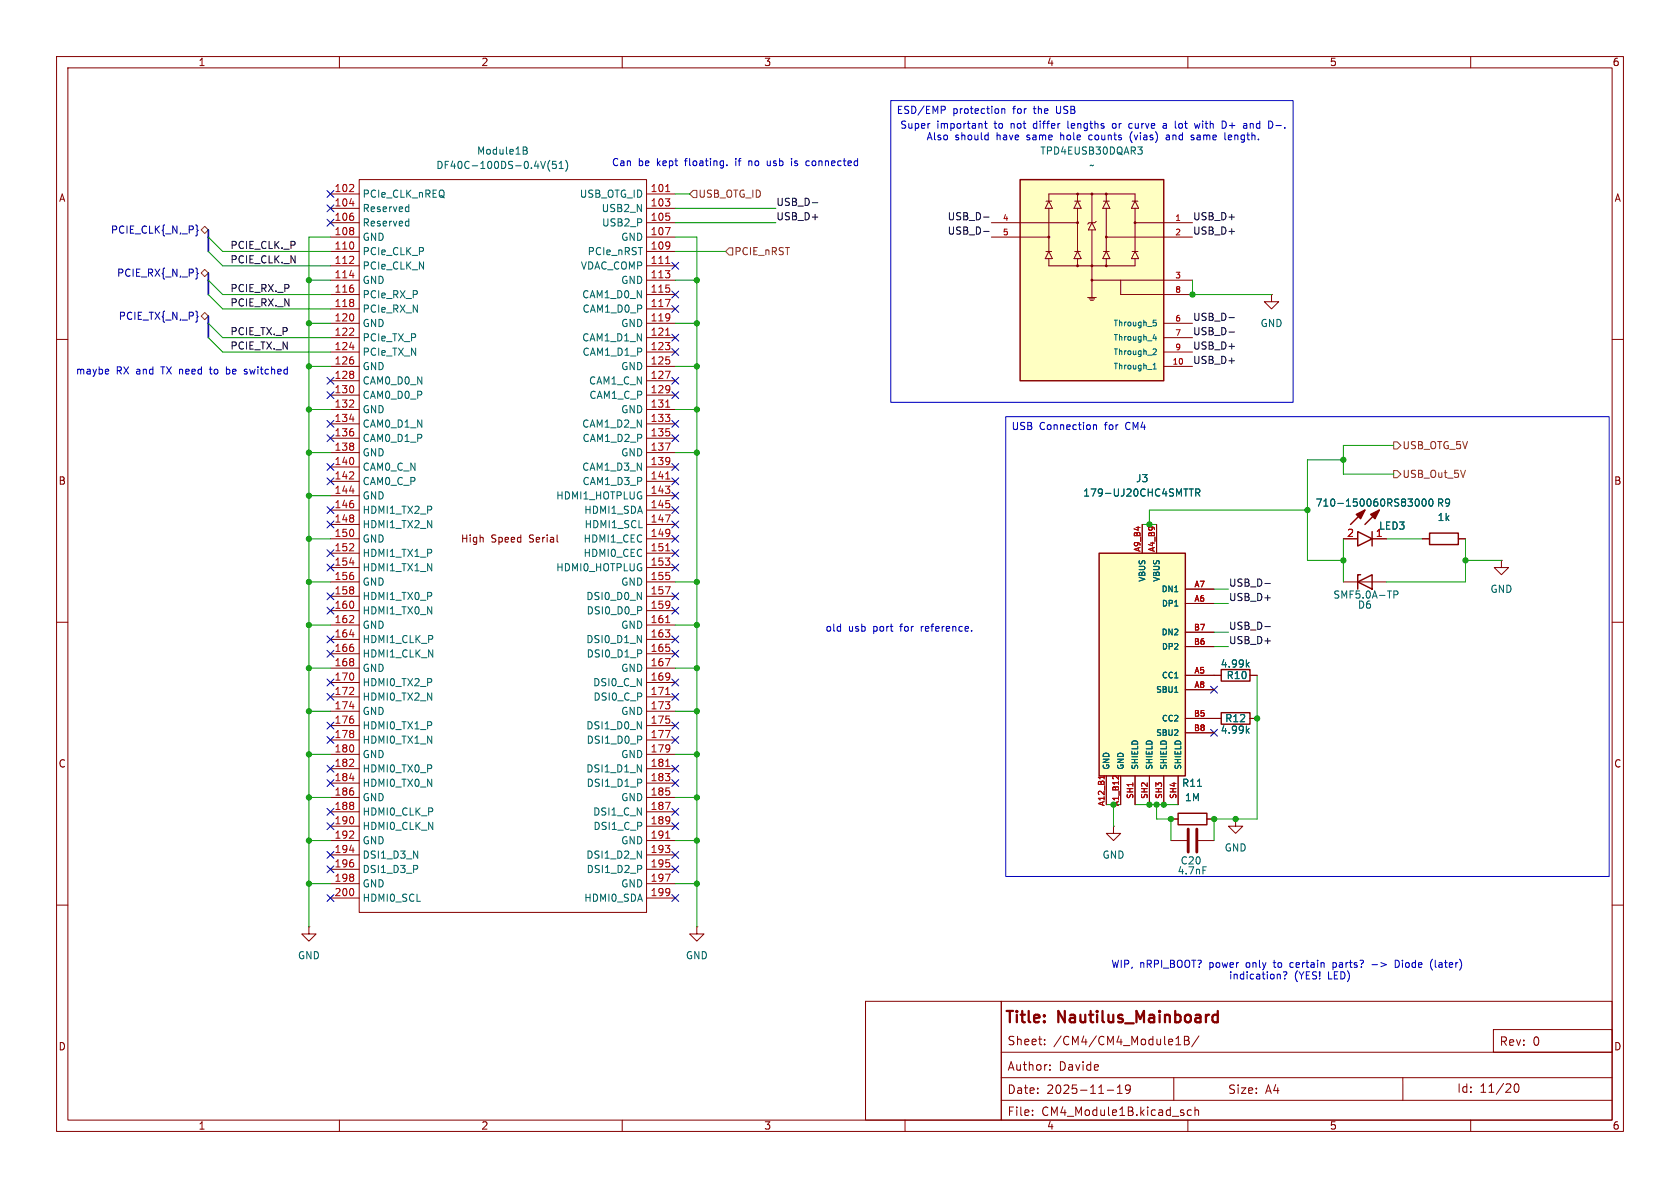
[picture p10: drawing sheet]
<svg xmlns="http://www.w3.org/2000/svg" width="297mm" height="210mm" viewBox="0 0 297 210" stroke-linecap="round" stroke-linejoin="round" font-family="sans-serif">
<g fill="none" stroke="#840000" stroke-width=".18">
<path d="M10 10h277v190h-277zM12 12h273v186h-273zM60 10v2M110 10v2M160 10v2M210 10v2M260 10v2M10 60h2M285 60h2M237.5 95.3h2.5M242.6 95.3h2.5M265.4 99.1v1.2h1.3l-1.3 1.3-1.2-1.3h1.2"/>
<path d="M265.4 99.1h.1M10 110h2M214.6 119.4h1.3M221 119.4h1.2M237.5 102.9h7.6M285 110h2M214.6 127h1.3M221 127h1.2M196.8 146.1v1.2h1.3l-1.3 1.3-1.2-1.3h1.2M196.8 146.1h.1M207 148.6h2.8M211.8 148.6h2.8"/>
<path d="M218.4 144.8v1.3h1.3l-1.3 1.2-1.2-1.2h1.2M218.4 144.8h.1M10 160h2M54.6 163.8v1.3h1.3l-1.3 1.3-1.3-1.3h1.3M54.6 163.8h.1M123.2 163.8v1.3h1.3l-1.3 1.3-1.3-1.3h1.3M123.2 163.8h.1M153 177h24v21h-24zM177 177h108v21h-108zM285 160h2M60 198v2M110 198v2"/>
<path d="M160 198v2M177 194.5h108M177 190.5h108M177 186h108M182.5 197v.2M182.5 196.3v.1M184.7 184.6v.1M184.7 183.8v.1M185.6 189v.2M185.6 188.3v.1M195.7 192.7h1.2M197.5 193.3h.9"/>
<path d="M197.5 192.2l.5-.4v1.5M199.8 192.4l-.3 .3h-.3l-.2-.3 .1-.5 .4-.1 .2 .1a.99 .99 0 0 1-.3 1.4h-.3M207.5 190.5v4M207.9 184.7h.8M208 183.6l.3-.4v1.5M209.4 183.2h.5l.2 .1 .1 .3-.3 .3a.4 .4 0 0 1 .4 .4 .4 .4 0 0 1-.3 .4h-.6zM209.4 183.9h.5M210 198v2M210.6 196.3l-.4-.1-.3 .3v.4l.1 .2h.6M211.3 196.3l.2-.1 .3 .1 .1 .9M211.3 195.7v1.5M212 183.1l-1.3 2"/>
<path d="M248 190.5v4M260 198v2M264 182h21v4h-21zM267.8 191.7l.2-.1a.81 .81 0 0 1 .6 .6 .81 .81 0 0 1-.3 .8l-.1 .1a.81 .81 0 0 1-.4-1.4z"/>
</g>
<path d="M214.5 179.5l.2-.1 .6 .1M215.3 178.7v2M214.5 180.6l.2 .1 .6-.1" fill="none" stroke="#840000" stroke-width=".4"/>
<path d="M240 94l2.6 1.3-2.6 1.2zM241.3 90.2l-2.5 2.5M242.6 94v2.5M243.8 90.2l-2.5 2.5M215.9 118.4h5.1v2h-5.1zM240 102.9l2.6-1.3v2.5zM240.5 101.6h-.5v2.5M215.9 126h5.1v2h-5.1z" fill="none" stroke="#840000" stroke-width=".25"/>
<g fill="#840000" stroke="#840000" stroke-width=".25">
<path d="M239.8 90.9l1.5-.7-.8 1.5z"/>
<path d="M242.3 90.9l1.5-.7-.7 1.5z"/>
</g>
<path d="M250.3 88.3l.2-.1a.68 .68 0 0 1 .4 .6 .68 .68 0 0 1-.4 .7l-.2-.1-.1-.4zM251.5 88.3l.2-.1a.68 .68 0 0 1 .4 .6 .68 .68 0 0 1-.4 .7l-.2-.1-.1-.4zM252.8 88.3l.1-.1a.68 .68 0 0 1 .4 .6 .68 .68 0 0 1-.4 .7 .84 .84 0 0 1-.1-1.2zM220.5 117.4l.3 .5M220.8 117.1l-.5 .5M246.4 105.1h.6l.1-.2v-.3l-.7-.1v1.2M220.5 129.1l.3 .5M220.8 128.8l-.5 .4M212.7 153.2h.6" fill="none" stroke="#006464" stroke-width=".18"/>
<path d="M210.1 146.6v4M211.6 146.6v4" fill="none" stroke="#840000" stroke-width=".51"/>
<path d="M194.3 97.8h15.2v39.4h-15.2z" fill="#ffffc2"/>
<path d="M194.3 97.8h15.2v39.4h-15.2zM252.7 94.2h5.1v2.1h-5.1z" fill="none" stroke="#840000" stroke-width=".25"/>
<g fill="none" stroke="#840000" stroke-width=".18">
<path d="M58.4 34.3h5.1M58.4 36.8h5.1M58.4 39.4h5.1M63.5 31.8h50.8v129.5h-50.8zM114.3 34.3h5.1M114.3 36.8h5.1M114.3 39.4h5.1M58.4 41.9h5.1M58.4 44.5h5.1M58.4 47h5.1M58.4 49.5h5.1M58.4 52.1h5.1"/>
<path d="M58.4 54.6h5.1M58.4 57.2h5.1M58.4 59.7h5.1M114.3 41.9h5.1M114.3 44.5h5.1M114.3 47h5.1M114.3 49.5h5.1M114.3 52.1h5.1M114.3 54.6h5.1M114.3 57.2h5.1M114.3 59.7h5.1M58.4 62.2h5.1"/>
<path d="M58.4 64.8h5.1M58.4 67.3h5.1M58.4 69.9h5.1M58.4 72.4h5.1M58.4 74.9h5.1M58.4 77.5h5.1M114.3 62.2h5.1M114.3 64.8h5.1M114.3 67.3h5.1M114.3 69.9h5.1M114.3 72.4h5.1M114.3 74.9h5.1"/>
<path d="M114.3 77.5h5.1M58.4 80h5.1M58.4 82.6h5.1M58.4 85.1h5.1M58.4 87.6h5.1M58.4 90.2h5.1M58.4 92.7h5.1M58.4 95.3h5.1M58.4 97.8h5.1M114.3 80h5.1M114.3 82.6h5.1M114.3 85.1h5.1"/>
<path d="M114.3 87.6h5.1M114.3 90.2h5.1M114.3 92.7h5.1M114.3 95.3h5.1M114.3 97.8h5.1M201.9 92.7v5.1M204.5 92.7v5.1M251.5 95.3h1.2M257.8 95.3h1.3M58.4 100.3h5.1M58.4 102.9h5.1M58.4 105.4h5.1"/>
<path d="M58.4 108h5.1M58.4 110.5h5.1M58.4 113h5.1M58.4 115.6h5.1M58.4 118.1h5.1M114.3 100.3h5.1M114.3 102.9h5.1M114.3 105.4h5.1M114.3 108h5.1M114.3 110.5h5.1M114.3 113h5.1M114.3 115.6h5.1"/>
<path d="M114.3 118.1h5.1M209.5 104.1h5.1M209.5 106.7h5.1M209.5 111.8h5.1M209.5 114.3h5.1M209.5 119.4h5.1M58.4 120.7h5.1M58.4 123.2h5.1M58.4 125.7h5.1M58.4 128.3h5.1M58.4 130.8h5.1M58.4 133.4h5.1"/>
<path d="M58.4 135.9h5.1M58.4 138.4h5.1M114.3 120.7h5.1M114.3 123.2h5.1M114.3 125.7h5.1M114.3 128.3h5.1M114.3 130.8h5.1M114.3 133.4h5.1M114.3 135.9h5.1M114.3 138.4h5.1M195.6 137.2v5M198.1 137.2v5"/>
<path d="M200.7 137.2v5M203.2 137.2v5M205.7 137.2v5M208.3 137.2v5M209.5 121.9h5.1M209.5 127h5.1M209.5 129.5h5.1M58.4 141h5.1M58.4 143.5h5.1M58.4 146.1h5.1M58.4 148.6h5.1M58.4 151.1h5.1"/>
<path d="M58.4 153.7h5.1M58.4 156.2h5.1M58.4 158.8h5.1M114.3 141h5.1M114.3 143.5h5.1M114.3 146.1h5.1M114.3 148.6h5.1M114.3 151.1h5.1M114.3 153.7h5.1M114.3 156.2h5.1M114.3 158.8h5.1"/>
</g>
<g fill="none" stroke="#a90000" stroke-width=".18">
<path d="M61.7 33.9h.8M61.8 36h.8M62.5 32.7v.4M117.7 33.9h.7M61.7 46.6h.8M61.7 59.3h.8M61.8 48.7h.8M62.5 45.4v.4M62.5 58.1v.4M117.6 40.2h.9l-.6 1.3M117.6 52.9h.9l-.6 1.3M117.7 46.6h.7"/>
<path d="M117.7 59.3h.7M61.7 72h.8M61.8 61.4h.8M61.8 74.1h.8M62.5 70.8v.4M117.6 65.6h.9l-.6 1.3M117.6 78.3h.9l-.6 1.3M117.7 72h.7M61.7 84.7h.8M61.7 97.4h.8M61.8 86.8h.8M61.8 99.5h.8"/>
<path d="M62.5 83.5v.4M62.5 96.2v.4M117.6 91h.9l-.6 1.3M117.7 84.7h.7M117.7 97.4h.7M61.7 110.1h.8M61.8 112.2h.8M62.5 108.9v.4M117.6 103.7h.9l-.6 1.3M117.6 116.4h.9l-.6 1.3M117.7 110.1h.7M61.7 122.8h.8"/>
<path d="M61.7 135.5h.8M61.8 124.9h.8M61.8 137.6h.8M62.5 121.6v.4M62.5 134.3v.4M117.6 129.1h.9l-.6 1.3M117.7 122.8h.7M117.7 135.5h.7M195.2 137.1v.6M196.8 137.2h.4M197.7 137.1v.6M61.7 148.2h.8"/>
<path d="M61.8 150.3h.8M62.5 147v.4M117.6 141.8h.9l-.6 1.3M117.6 154.5h.9l-.6 1.3M117.7 148.2h.7"/>
</g>
<g fill="none" stroke="#006464" stroke-width=".18">
<path d="M71.9 36.6h.4M71.9 39.1l.4 .1M72.3 36.1v1.3M72.3 38.7v1.2M72.3 37.3l-.4 .1M72.3 39.9h-.4M92.5 26l.6 .1 .1 .2-.3 .3M92.5 26.6h.4M92.9 26.6l.3 .2v.3l-.7 .1M97.2 28.3a1.46 1.46 0 0 0 0 2M98.3 28.5h-.6l-.1 .6 .2-.1 .4 .1 .2 .1-.1 .5-.2 .1-.5-.1M98.8 29.8h.8"/>
<path d="M98.8 28.9l.4-.4v1.3M100 28.3a1.46 1.46 0 0 1 0 2M210.2 86.4h.8M210.6 86.4v1.3M211.4 87.1l.6-.1 .1-.1v-.3l-.7-.2v1.3M211.7 87.1l.4 .6M207.7 122.4h.5"/>
</g>
<path d="M180.3 31.8h25.4v35.5h-25.4z" fill="#ffffc2"/>
<g fill="none" stroke="#840000" stroke-width=".25">
<path d="M180.3 31.8h25.4v35.5h-25.4zM208.3 143.8h5.1v2h-5.1z"/>
<circle cx="190.5" cy="34.3" r=".13"/>
<circle cx="190.5" cy="39.4" r=".13"/>
<circle cx="193" cy="34.3" r=".13"/>
<circle cx="195.6" cy="34.3" r=".13"/>
<circle cx="200.7" cy="39.4" r=".13"/>
<circle cx="185.4" cy="41.9" r=".13"/>
<circle cx="190.5" cy="47" r=".13"/>
<circle cx="193" cy="47" r=".13"/>
<circle cx="193" cy="49.5" r=".13"/>
<circle cx="195.6" cy="41.9" r=".13"/>
<circle cx="195.6" cy="47" r=".13"/>
</g>
<g fill="none" stroke="#840000" stroke-width=".18">
<path d="M175.3 39.4h15.2M184.9 35.6h1M185.4 35.6l.7 1.2h-1.3zM185.4 35.6v-1.3h15.3v1.3M185.4 36.8v7.7M190 35.6h1M190.5 35.6l.6 1.2h-1.2zM190.5 34.3v1.3M190.5 36.8v7.7M193 39.4l.7 1.2h-1.3zM193 34.3v5.1M193.8 39.1l-.3 .3h-1l-.2 .2"/>
<path d="M195.1 35.6h1M195.6 35.6l.6 1.2h-1.3zM195.6 34.3v1.3M195.6 36.8v7.7M200.2 35.6h1M200.7 35.6l.6 1.2h-1.3zM200.7 39.4h10.1M200.7 36.8v7.7M175.3 41.9h10.1M184.9 44.5h1M185.4 44.5l.7 1.2h-1.3zM185.4 45.7v1.3h15.3v-1.3"/>
<path d="M190 44.5h1M190.5 44.5l.6 1.2h-1.2zM190.5 45.7v1.3M192.3 52.6h1.5M192.5 52.8h1M192.8 53.1h.5M193 40.6v12M193 49.5h17.8M195.1 44.5h1M195.6 44.5l.6 1.2h-1.3zM195.6 41.9h15.2M195.6 45.7v1.3"/>
<path d="M198.1 49.5v2.6h12.7M200.2 44.5h1M200.7 44.5l.6 1.2h-1.3zM205.7 57.2h5.1M205.7 59.7h5.1M224.8 52.1v1.2h1.3l-1.3 1.3-1.3-1.3h1.3M224.8 52.1h.1M205.7 62.2h5.1M205.7 64.8h5.1M201.9 92.7v5.1M204.5 92.7v5.1M237.5 95.3h2.5"/>
<path d="M242.6 95.3h2.5M251.5 95.3h1.2M257.8 95.3h1.3M209.5 119.4h6.4M209.5 104.1h5.1M209.5 106.7h5.1M209.5 111.8h5.1M209.5 114.3h5.1M221 119.4h1.2M195.6 137.2v5M198.1 137.2v5M200.7 137.2v5"/>
<path d="M203.2 137.2v5M205.7 137.2v5M208.3 137.2v5M209.5 127h6.4M209.5 121.9h5.1M209.5 129.5h5.1M221 127h1.2M207 144.8h1.3M213.4 144.8h1.2"/>
</g>
<g fill="none" stroke="#006464" stroke-width=".18">
<path d="M201.7 26.5l.2 .2v.3l-.2 .2M201.9 26l-.4 .5M203.9 56.6h.5M204 57h.2l.2 .2v.3l-.4 .1M204.1 59.1l-.3 .7h.7M204.3 59.5v.7M203.8 65.2h.6M203.8 64.5l.3-.3v1M204 61.7h.3l.1 .3-.6 .7h.6M210.2 86.4h.8M210.6 86.4v1.3M211.4 87.1l.6-.1 .1-.1v-.3l-.7-.2v1.3"/>
<path d="M211.7 87.1l.4 .6M250.3 88.3l.2-.1a.68 .68 0 0 1 .4 .6 .68 .68 0 0 1-.4 .7l-.2-.1-.1-.4zM251.5 88.3l.2-.1a.68 .68 0 0 1 .4 .6 .68 .68 0 0 1-.4 .7l-.2-.1-.1-.4zM252.8 88.3l.1-.1a.68 .68 0 0 1 .4 .6 .68 .68 0 0 1-.4 .7 .84 .84 0 0 1-.1-1.2zM220.5 117.4l.3 .5M220.8 117.1l-.5 .5M207.7 122.4h.5M211.7 139h.7M220.5 129.1l.3 .5M220.8 128.8l-.5 .4"/>
</g>
<g fill="none" stroke="#000084" stroke-width=".18">
<path d="M34.7 39.8l.1 .1v.7l.2 .1-.2 .2v.6l-.1 .2M57.8 33.7l1.2 1.2M57.8 36.2l1.2 1.2M57.8 38.8l1.2 1.2M59 33.7l-1.2 1.2M59 36.2l-1.2 1.2M59 38.8l-1.2 1.2M34.8 47.4v.8l.2 .2-.2 .1v.8M34.9 55.9l.1 .1h-.1M118.8 54l1.2 1.2M118.8 46.4l1.2 1.2M118.8 59.1l1.2 1.2"/>
<path d="M118.8 51.5l1.2 1.2M120 54l-1.2 1.2M120 46.4l-1.2 1.2M120 59.1l-1.2 1.2M120 51.5l-1.2 1.2M57.8 74.3l1.2 1.2M57.8 69.2l1.2 1.3M57.8 76.9l1.2 1.2M57.8 66.7l1.2 1.2M59 74.3l-1.2 1.2M59 69.2l-1.2 1.3M59 76.9l-1.2 1.2"/>
<path d="M59 66.7l-1.2 1.2M118.8 61.6l1.2 1.2M118.8 74.3l1.2 1.2M118.8 69.2l1.2 1.3M118.8 76.9l1.2 1.2M118.8 66.7l1.2 1.2M120 61.6l-1.2 1.2M120 74.3l-1.2 1.2M120 69.2l-1.2 1.3M120 76.9l-1.2 1.2M120 66.7l-1.2 1.2M57.8 92.1l1.2 1.2"/>
<path d="M57.8 99.7l1.2 1.2M57.8 84.5l1.2 1.2M57.8 81.9l1.2 1.3M57.8 89.6l1.2 1.2M57.8 97.2l1.2 1.2M59 92.1l-1.2 1.2M59 99.7l-1.2 1.2M59 84.5l-1.2 1.2M59 81.9l-1.2 1.3M59 89.6l-1.2 1.2M59 97.2l-1.2 1.2M118.8 92.1l1.2 1.2"/>
<path d="M118.8 99.7l1.2 1.2M118.8 94.6l1.2 1.3M118.8 97.2l1.2 1.2M118.8 81.9l1.2 1.3M118.8 87l1.2 1.2M118.8 84.5l1.2 1.2M118.8 89.6l1.2 1.2M120 92.1l-1.2 1.2M120 99.7l-1.2 1.2M120 94.6l-1.2 1.3M120 97.2l-1.2 1.2M120 84.5l-1.2 1.2"/>
<path d="M120 81.9l-1.2 1.3M120 87l-1.2 1.2M120 89.6l-1.2 1.2M57.8 112.4l1.2 1.2M57.8 115l1.2 1.2M57.8 107.3l1.2 1.3M57.8 104.8l1.2 1.2M59 107.3l-1.2 1.3M59 112.4l-1.2 1.2M59 115l-1.2 1.2M59 104.8l-1.2 1.2M118.8 107.3l1.2 1.3"/>
<path d="M118.8 104.8l1.2 1.2M118.8 115l1.2 1.2M118.8 112.4l1.2 1.2M120 107.3l-1.2 1.3M120 104.8l-1.2 1.2M120 115l-1.2 1.2M120 112.4l-1.2 1.2M57.8 137.8l1.2 1.2M57.8 135.3l1.2 1.2M57.8 122.6l1.2 1.2M57.8 120l1.2 1.3M57.8 127.7l1.2 1.2"/>
<path d="M57.8 130.2l1.2 1.2M59 120l-1.2 1.3M59 135.3l-1.2 1.2M59 127.7l-1.2 1.2M59 137.8l-1.2 1.2M59 122.6l-1.2 1.2M59 130.2l-1.2 1.2M118.8 130.2l1.2 1.2M118.8 127.7l1.2 1.2M118.8 137.8l1.2 1.2M118.8 135.3l1.2 1.2M118.8 120l1.2 1.3"/>
<path d="M118.8 122.6l1.2 1.2M120 130.2l-1.2 1.2M120 127.7l-1.2 1.2M120 137.8l-1.2 1.2M120 135.3l-1.2 1.2M120 120l-1.2 1.3M120 122.6l-1.2 1.2M214 121.3l1.2 1.2M214 128.9l1.2 1.2M215.2 121.3l-1.2 1.2M215.2 128.9l-1.2 1.2M57.8 158.1l1.2 1.3"/>
<path d="M57.8 153.1l1.2 1.2M57.8 150.5l1.2 1.2M57.8 142.9l1.2 1.2M57.8 145.4l1.2 1.3M59 158.1l-1.2 1.3M59 153.1l-1.2 1.2M59 150.5l-1.2 1.2M59 142.9l-1.2 1.2M59 145.4l-1.2 1.3M118.8 158.1l1.2 1.3M118.8 150.5l1.2 1.2M118.8 153.1l1.2 1.2"/>
<path d="M118.8 142.9l1.2 1.2M118.8 145.4l1.2 1.3M120 158.1l-1.2 1.3M120 150.5l-1.2 1.2M120 153.1l-1.2 1.2M120 142.9l-1.2 1.2M120 145.4l-1.2 1.3"/>
</g>
<path d="M122.6 33.7h.6v1.2h-.6l-.7-.6zM35.6 48.3l.6-.7 .6 .7-.6 .6zM35.6 55.9l.6-.7 .6 .7-.6 .6zM35.6 40.6l.6-.6 .6 .6-.6 .7zM128.9 43.8h.6v1.3h-.6l-.6-.6zM246.4 78.1h.6l.6 .6-.6 .7h-.6zM246.4 83.2h.6l.6 .6-.6 .7h-.6zM259.1 83.1l-.5 1.3" fill="none" stroke="#725600" stroke-width=".18"/>
<path d="M143.6 35.8h1M173.9 38.4h1M173.9 40.9h1M217.3 56.2h.9M217.3 58.7h.9M223.6 110.8h1M223.6 103.1h1" fill="none" stroke="#0f0f0f" stroke-width=".18"/>
<path d="M36.8 40.6v3.9M36.8 48.3v3.8M36.8 55.9v3.8" fill="none" stroke="#000084" stroke-width=".3"/>
<g fill="none" stroke="#009600" stroke-width=".18">
<path d="M119.4 36.8h17.8M119.4 34.3h2.5M119.4 39.4h17.8M36.8 49.5l2.6 2.6h19M36.8 41.9l2.6 2.6h19M36.8 44.5l2.6 2.5h19M36.8 52.1l2.6 2.5h19M36.8 59.7l2.6 2.5h19M36.8 57.2l2.6 2.5h19M54.6 49.5h3.8M54.6 57.2h3.8M58.4 41.9h-3.8v121.9"/>
<path d="M119.4 41.9h3.8v121.9M119.4 44.5h8.9M119.4 49.5h3.8M119.4 57.2h3.8M210.8 49.5v2.6h14M54.6 72.4h3.8M54.6 64.8h3.8M119.4 72.4h3.8M119.4 64.8h3.8M246.4 78.7h-8.9v5.1h8.9M54.6 95.3h3.8M54.6 80h3.8"/>
<path d="M54.6 87.6h3.8M119.4 80h3.8M201.9 92.7h2.6M231.1 90.2h-27.9v2.5M237.5 95.3v7.6M237.5 81.3h-6.4v17.8h6.4M245.1 95.3h6.4M259.1 95.3v7.6h-14M259.1 99.1h6.3M54.6 118.1h3.8M54.6 110.5h3.8M54.6 102.9h3.8"/>
<path d="M119.4 118.1h3.8M119.4 110.5h3.8M119.4 102.9h3.8M214.6 106.7h2.6M214.6 111.8h2.6M214.6 104.1h2.6M214.6 114.3h2.6M222.2 119.4v25.4h-7.6v3.8M54.6 133.4h3.8M54.6 125.7h3.8M119.4 133.4h3.8M119.4 125.7h3.8"/>
<path d="M54.6 156.2h3.8M54.6 148.6h3.8M54.6 141h3.8M119.4 156.2h3.8M119.4 148.6h3.8M119.4 141h3.8M195.6 142.2h1.2v3.9M200.7 142.2h7.6M204.5 142.2v2.6h2.5v3.8"/>
</g>
<g fill="none" stroke="#0000c2" stroke-width=".18">
<path d="M157.5 17.8h71.1v53.3h-71.1zM166.9 18.8l.2 .2v.3l-.2 .2M177.1 19.2v.9M177.1 19.3l.2-.1 .3 .1v.8M128.5 29.2v.1M132.4 28.4v.9M132.6 28.4l-.2 .2M135.6 28.4v.7l.4 .2M139.9 28v.1M139.9 28.4v.9M142.7 28.4l.4 .1M143.1 29.2l-.4 .1"/>
<path d="M164.3 21.8h.1M173.5 21.9l.1 .8M174 21.8h.5M174.2 21.4v1.1l.3 .2M174.3 23.9h.4M174.7 23.4v1.3M174.7 24.7h-.4M188.8 21.4v1.1l.2 .2M192.6 23.9l-.1 .6 .2 .2M197.1 21.8l-.3 .1-.1 .2v.5l.4 .1M199.7 21.9h.5M199.7 22.6h.5"/>
<path d="M200.1 23.3a1.47 1.47 0 0 0 .1 1.9M205.7 21.9h.4l.1 .8M206.2 22.1l-.4 .1-.2 .2 .2 .3 .4-.1M206.2 23.9h.5M206.7 24.2h-.4l-.2 .2 .2 .3h.4M208.4 22.4l.1 .2 .3 .1M208.8 21.8l-.3 .1-.1 .2M210.6 24.2l.5 .3-.1 .2h-.3M210.6 23.9h.4M212.1 21.8l-.2 .9-.3-.6M216.5 21.5l.3 .4-.3 .7M216.6 24.7h.1"/>
<path d="M217.3 22.2h1M217.6 23.9h-.3l-.1 .2v.6h.4M217.8 24.2l-.6 .1M221 21.8v.9M221.4 21.8l-.4 .1M225.6 22.2h.9M19.2 65.3v.3l-.6 .1M37 65.3h.5M37.2 64.8v1.3M40 64.8v1.3M40 66.1h.4M40.4 65.3h-.4"/>
<path d="M43.4 65.3h.3M43.4 65.7l.3 .2M43.7 65.9l-.2 .2h-.2M177.8 73.7h106.7v81.2h-106.7zM193.3 75.1v.8M193.3 75.2l.2-.1h.3l.1 .8M171.8 111.5v.1M226.3 172.3v.8M227.1 172.9v.2M227.4 171.8l.1 .3-.4 .5M228.3 170.2l-.3 .2v.4l.3 .2M235.7 170.2v1.2"/>
<path d="M235.7 171h.3M236 170.2h-.3M242.6 170.5h.9M246.7 169.7a.64 .64 0 0 1 .7 .7 .64 .64 0 0 1-.7 .6zM253 171.1l.3 .4M253.3 169.6l-.3 .3M253.7 169.7v1.1l.2 .2"/>
</g>
<path d="M195.2 137.1v.6M196.8 137.2h.4M197.7 137.1v.6" fill="none" stroke="#a90000" stroke-width=".18"/>
<g fill="#009600" stroke="#009600" stroke-width=".18">
<circle cx="54.6" cy="72.4" r=".46"/>
<circle cx="54.6" cy="49.5" r=".46"/>
<circle cx="54.6" cy="64.8" r=".46"/>
<circle cx="54.6" cy="57.2" r=".46"/>
<circle cx="54.6" cy="118.1" r=".46"/>
<circle cx="54.6" cy="110.5" r=".46"/>
<circle cx="54.6" cy="141" r=".46"/>
<circle cx="54.6" cy="133.4" r=".46"/>
<circle cx="54.6" cy="148.6" r=".46"/>
<circle cx="54.6" cy="125.7" r=".46"/>
<circle cx="54.6" cy="87.6" r=".46"/>
<circle cx="54.6" cy="80" r=".46"/>
<circle cx="54.6" cy="102.9" r=".46"/>
<circle cx="54.6" cy="95.3" r=".46"/>
<circle cx="54.6" cy="156.2" r=".46"/>
<circle cx="123.2" cy="110.5" r=".46"/>
<circle cx="123.2" cy="102.9" r=".46"/>
<circle cx="203.2" cy="142.2" r=".46"/>
<circle cx="259.1" cy="99.1" r=".46"/>
<circle cx="123.2" cy="118.1" r=".46"/>
<circle cx="123.2" cy="156.2" r=".46"/>
<circle cx="210.8" cy="52.1" r=".46"/>
<circle cx="123.2" cy="148.6" r=".46"/>
<circle cx="123.2" cy="125.7" r=".46"/>
<circle cx="123.2" cy="133.4" r=".46"/>
<circle cx="123.2" cy="141" r=".46"/>
<circle cx="214.6" cy="144.8" r=".46"/>
<circle cx="207" cy="144.8" r=".46"/>
<circle cx="218.4" cy="144.8" r=".46"/>
<circle cx="205.7" cy="142.2" r=".46"/>
<circle cx="222.2" cy="127" r=".46"/>
<circle cx="204.5" cy="142.2" r=".46"/>
<circle cx="123.2" cy="72.4" r=".46"/>
<circle cx="123.2" cy="64.8" r=".46"/>
<circle cx="123.2" cy="80" r=".46"/>
<circle cx="123.2" cy="57.2" r=".46"/>
<circle cx="123.2" cy="49.5" r=".46"/>
<circle cx="237.5" cy="81.3" r=".46"/>
<circle cx="237.5" cy="99.1" r=".46"/>
<circle cx="231.1" cy="90.2" r=".46"/>
<circle cx="203.2" cy="92.7" r=".46"/>
</g>
<g font-size="2.8" fill="#840000">
<text x="177.5" y="181.4">Title:</text>
<text x="187.2" y="181.4">Nautilus_Mainboard</text>
</g>
<g font-size="2.1" fill="#840000">
<text x="178" y="185">Sheet:</text>
<text x="186.2" y="185">/CM4/CM4_Module1B/</text>
<text x="265" y="185.1">Rev:</text>
<text x="270.9" y="185.1">0</text>
<text x="178" y="189.5">Author:</text>
<text x="187.2" y="189.5">Davide</text>
<text x="178" y="193.6">Date:</text>
<text x="178" y="197.5">File:</text>
<text x="184.1" y="197.5">CM4_Module1B.kicad_sch</text>
<text x="185" y="193.6">2025-11-19</text>
<text x="217" y="193.6">Size:</text>
<text x="223.7" y="193.6">A4</text>
<text x="257.5" y="193.4">Id:</text>
<text x="261.6" y="193.4">11/20</text>
</g>
<g font-size="1.8" fill="#840000">
<text x="35" y="11.9">1</text>
<text x="85" y="11.9">2</text>
<text x="135" y="11.9">3</text>
<text x="185" y="11.9">4</text>
<text x="235" y="11.9">5</text>
<text x="285" y="11.9">6</text>
<text x="10.3" y="35.9">A</text>
<text x="285.3" y="35.9">A</text>
<text x="10.3" y="85.9">B</text>
<text x="285.3" y="85.9">B</text>
<text x="81.4" y="96.1">High</text>
<text x="86.8" y="96.1">Speed</text>
<text x="93.6" y="96.1">Serial</text>
<text x="10.3" y="135.9">C</text>
<text x="285.3" y="135.9">C</text>
<text x="10.3" y="185.9">D</text>
<text x="285.3" y="185.9">D</text>
<text x="35" y="199.9">1</text>
<text x="85" y="199.9">2</text>
<text x="135" y="199.9">3</text>
<text x="185" y="199.9">4</text>
<text x="235" y="199.9">5</text>
<text x="285" y="199.9">6</text>
</g>
<g font-size="1.8" fill="#0000c2">
<text x="158.4" y="20.5">ESD/EMP</text>
<text x="159.1" y="23">Super</text>
<text x="165.6" y="23">important</text>
<text x="168.4" y="20.5">protection</text>
<text x="175.9" y="23">to</text>
<text x="179" y="23">not</text>
<text x="179.2" y="20.5">for</text>
<text x="183.1" y="20.5">the</text>
<text x="183.1" y="23">differ</text>
<text x="187.2" y="20.5">USB</text>
<text x="189.4" y="23">lengths</text>
<text x="197.5" y="23">or</text>
<text x="200.6" y="23">curve</text>
<text x="206.9" y="23">a</text>
<text x="209.2" y="23">lot</text>
<text x="212.9" y="23">with</text>
<text x="217.9" y="23">D+</text>
<text x="221.9" y="23">and</text>
<text x="226.5" y="23">D-.</text>
<text x="108.1" y="29.6">Can</text>
<text x="112.8" y="29.6">be</text>
<text x="116.2" y="29.6">kept</text>
<text x="121.4" y="29.6">floating.</text>
<text x="130.5" y="29.6">if</text>
<text x="133" y="29.6">no</text>
<text x="136.5" y="29.6">usb</text>
<text x="141" y="29.6">is</text>
<text x="143.8" y="29.6">connected</text>
<text x="163.7" y="25">Also</text>
<text x="168.8" y="25">should</text>
<text x="176.3" y="25">have</text>
<text x="181.8" y="25">same</text>
<text x="187.9" y="25">hole</text>
<text x="193.1" y="25">counts</text>
<text x="200.6" y="25">(vias)</text>
<text x="207.2" y="25">and</text>
<text x="211.8" y="25">same</text>
<text x="218" y="25">length.</text>
<text x="13.3" y="66.4">maybe</text>
<text x="20.5" y="66.4">RX and</text>
<text x="28.8" y="66.4">TX need</text>
<text x="37.8" y="66.4">to</text>
<text x="40.8" y="66.4">be</text>
<text x="44.3" y="66.4">switched</text>
<text x="178.8" y="76.3">USB</text>
<text x="183.7" y="76.3">Connection</text>
<text x="195.4" y="76.3">for</text>
<text x="199.3" y="76.3">CM4</text>
<text x="145.8" y="111.9">old</text>
<text x="150" y="111.9">usb</text>
<text x="154.5" y="111.9">port</text>
<text x="159.5" y="111.9">for</text>
<text x="163.3" y="111.9">reference.</text>
<text x="196.4" y="171.3">WIP,</text>
<text x="201.5" y="171.3">nRPI_BOOT?</text>
<text x="213.9" y="171.3">power</text>
<text x="217.4" y="173.3">indication?</text>
<text x="220.6" y="171.3">only</text>
<text x="225.7" y="171.3">to</text>
<text x="228.7" y="171.3">certain</text>
<text x="229" y="173.3">(YES!</text>
<text x="235.1" y="173.3">LED)</text>
<text x="236.5" y="171.3">parts?</text>
<text x="243.6" y="171.3">-&gt;</text>
<text x="247.9" y="171.3">Diode</text>
<text x="254.3" y="171.3">(later)</text>
</g>
<g font-size="1.8" fill="#006464">
<text x="84.2" y="27.5">Module1B</text>
<text x="183.8" y="27.5">TPD4EUSB30DQAR3</text>
<text x="64" y="35.2">PCIe_CLK_nREQ</text>
<text x="77" y="30.1">DF40C-100DS-0.4V(51)</text>
<text x="102.4" y="35.2">USB_OTG_ID</text>
<text x="192.5" y="30.1">~</text>
<text x="64" y="37.7">Reserved</text>
<text x="64" y="40.2">Reserved</text>
<text x="106.3" y="37.7">USB2_N</text>
<text x="106.3" y="40.2">USB2_P</text>
<text x="64" y="42.8">GND</text>
<text x="64" y="45.3">PCIe_CLK_P</text>
<text x="64" y="47.9">PCIe_CLK_N</text>
<text x="102.6" y="47.9">VDAC_COMP</text>
<text x="103.8" y="45.3">PCIe_nRST</text>
<text x="109.7" y="42.8">GND</text>
<text x="64" y="50.4">GND</text>
<text x="64" y="52.9">PCIe_RX_P</text>
<text x="102.8" y="52.9">CAM1_D0_N</text>
<text x="109.7" y="50.4">GND</text>
<text x="64" y="55.5">PCIe_RX_N</text>
<text x="64" y="58">GND</text>
<text x="102.9" y="55.5">CAM1_D0_P</text>
<text x="109.7" y="58">GND</text>
<text x="222.8" y="58">GND</text>
<text x="64" y="60.6">PCIe_TX_P</text>
<text x="64" y="63.1">PCIe_TX_N</text>
<text x="64" y="65.6">GND</text>
<text x="102.8" y="60.6">CAM1_D1_N</text>
<text x="102.9" y="63.1">CAM1_D1_P</text>
<text x="109.7" y="65.6">GND</text>
<text x="64" y="68.2">CAM0_D0_N</text>
<text x="64" y="70.7">CAM0_D0_P</text>
<text x="104" y="68.2">CAM1_C_N</text>
<text x="104.1" y="70.7">CAM1_C_P</text>
<text x="64" y="73.3">GND</text>
<text x="64" y="75.8">CAM0_D1_N</text>
<text x="102.8" y="75.8">CAM1_D2_N</text>
<text x="109.7" y="73.3">GND</text>
<text x="64" y="78.3">CAM0_D1_P</text>
<text x="64" y="80.9">GND</text>
<text x="64" y="83.4">CAM0_C_N</text>
<text x="102.8" y="83.4">CAM1_D3_N</text>
<text x="102.9" y="78.3">CAM1_D2_P</text>
<text x="109.7" y="80.9">GND</text>
<text x="64" y="86">CAM0_C_P</text>
<text x="64" y="88.5">GND</text>
<text x="98.2" y="88.5">HDMI1_HOTPLUG</text>
<text x="102.9" y="86">CAM1_D3_P</text>
<text x="191.4" y="88">179-UJ20CHC4SMTTR</text>
<text x="200.7" y="85.4">J3</text>
<text x="232.5" y="89.8">710-150060RS83000</text>
<text x="253.9" y="89.8">R9</text>
<text x="64" y="91">HDMI1_TX2_P</text>
<text x="64" y="93.6">HDMI1_TX2_N</text>
<text x="103.2" y="91">HDMI1_SDA</text>
<text x="103.2" y="93.6">HDMI1_SCL</text>
<text x="243.7" y="93.8">LED3</text>
<text x="254" y="92.3">1k</text>
<text x="64" y="96.1">GND</text>
<text x="64" y="98.7">HDMI1_TX1_P</text>
<text x="64" y="101.2">HDMI1_TX1_N</text>
<text x="98.2" y="101.2">HDMI0_HOTPLUG</text>
<text x="103.1" y="96.1">HDMI1_CEC</text>
<text x="103.1" y="98.7">HDMI0_CEC</text>
<text x="64" y="103.7">GND</text>
<text x="64" y="106.3">HDMI1_TX0_P</text>
<text x="103.5" y="106.3">DSI0_D0_N</text>
<text x="109.7" y="103.7">GND</text>
<text x="235.6" y="106">SMF5.0A-TP</text>
<text x="240" y="107.8">D6</text>
<text x="263.4" y="105">GND</text>
<text x="64" y="108.8">HDMI1_TX0_N</text>
<text x="64" y="111.4">GND</text>
<text x="64" y="113.9">HDMI1_CLK_P</text>
<text x="103.5" y="113.9">DSI0_D1_N</text>
<text x="103.6" y="108.8">DSI0_D0_P</text>
<text x="109.7" y="111.4">GND</text>
<text x="64" y="116.4">HDMI1_CLK_N</text>
<text x="64" y="119">GND</text>
<text x="103.6" y="116.4">DSI0_D1_P</text>
<text x="109.7" y="119">GND</text>
<text x="215.7" y="118.2">4.99k</text>
<text x="64" y="121.5">HDMI0_TX2_P</text>
<text x="64" y="124.1">HDMI0_TX2_N</text>
<text x="104.8" y="121.5">DSI0_C_N</text>
<text x="104.8" y="124.1">DSI0_C_P</text>
<text x="216.7" y="120.2">R10</text>
<text x="64" y="126.6">GND</text>
<text x="64" y="129.1">HDMI0_TX1_P</text>
<text x="64" y="131.7">HDMI0_TX1_N</text>
<text x="103.5" y="129.1">DSI1_D0_N</text>
<text x="103.6" y="131.7">DSI1_D0_P</text>
<text x="109.7" y="126.6">GND</text>
<text x="215.7" y="129.9">4.99k</text>
<text x="216.5" y="127.9">R12</text>
<text x="64" y="134.2">GND</text>
<text x="64" y="136.8">HDMI0_TX0_P</text>
<text x="103.5" y="136.8">DSI1_D1_N</text>
<text x="109.7" y="134.2">GND</text>
<text x="64" y="139.3">HDMI0_TX0_N</text>
<text x="64" y="141.8">GND</text>
<text x="103.6" y="139.3">DSI1_D1_P</text>
<text x="109.7" y="141.8">GND</text>
<text x="208.9" y="139.3">R11</text>
<text x="209.4" y="141.8">1M</text>
<text x="64" y="144.4">HDMI0_CLK_P</text>
<text x="64" y="146.9">HDMI0_CLK_N</text>
<text x="64" y="149.5">GND</text>
<text x="104.8" y="144.4">DSI1_C_N</text>
<text x="104.8" y="146.9">DSI1_C_P</text>
<text x="109.7" y="149.5">GND</text>
<text x="64" y="152">DSI1_D3_N</text>
<text x="64" y="154.5">DSI1_D3_P</text>
<text x="103.5" y="152">DSI1_D2_N</text>
<text x="103.6" y="154.5">DSI1_D2_P</text>
<text x="194.8" y="152">GND</text>
<text x="208.1" y="154.8">4.7nF</text>
<text x="208.6" y="153">C20</text>
<text x="216.4" y="150.7">GND</text>
<text x="64" y="157.1">GND</text>
<text x="64" y="159.6">HDMI0_SCL</text>
<text x="103.2" y="159.6">HDMI0_SDA</text>
<text x="109.7" y="157.1">GND</text>
<text x="52.6" y="169.8">GND</text>
<text x="121.2" y="169.8">GND</text>
</g>
<g font-size="1.8" fill="#a90000">
<text x="59" y="34">102</text>
<text x="114.9" y="34">101</text>
<text x="59" y="36.6">104</text>
<text x="59" y="39.1">106</text>
<text x="59" y="41.7">108</text>
<text x="114.9" y="36.6">103</text>
<text x="114.9" y="39.1">105</text>
<text x="114.9" y="41.7">107</text>
<text x="59" y="44.2">110</text>
<text x="59" y="46.7">112</text>
<text x="114.9" y="44.2">109</text>
<text x="114.9" y="46.7">111</text>
<text x="59" y="49.3">114</text>
<text x="59" y="51.8">116</text>
<text x="114.9" y="49.3">113</text>
<text x="114.9" y="51.8">115</text>
<text x="59" y="54.4">118</text>
<text x="59" y="56.9">120</text>
<text x="59" y="59.4">122</text>
<text x="114.9" y="54.4">117</text>
<text x="114.9" y="56.9">119</text>
<text x="114.9" y="59.4">121</text>
<text x="59" y="62">124</text>
<text x="59" y="64.5">126</text>
<text x="114.9" y="62">123</text>
<text x="114.9" y="64.5">125</text>
<text x="59" y="67.1">128</text>
<text x="59" y="69.6">130</text>
<text x="114.9" y="67.1">127</text>
<text x="114.9" y="69.6">129</text>
<text x="59" y="72.1">132</text>
<text x="59" y="74.7">134</text>
<text x="59" y="77.2">136</text>
<text x="114.9" y="72.1">131</text>
<text x="114.9" y="74.7">133</text>
<text x="114.9" y="77.2">135</text>
<text x="59" y="79.8">138</text>
<text x="59" y="82.3">140</text>
<text x="114.9" y="79.8">137</text>
<text x="114.9" y="82.3">139</text>
<text x="59" y="84.8">142</text>
<text x="59" y="87.4">144</text>
<text x="59" y="89.9">146</text>
<text x="114.9" y="84.8">141</text>
<text x="114.9" y="87.4">143</text>
<text x="114.9" y="89.9">145</text>
<text x="59" y="92.5">148</text>
<text x="59" y="95">150</text>
<text x="114.9" y="92.5">147</text>
<text x="114.9" y="95">149</text>
<text x="238.1" y="95">2</text>
<text x="243.1" y="95">1</text>
<text x="59" y="97.5">152</text>
<text x="59" y="100.1">154</text>
<text x="114.9" y="97.5">151</text>
<text x="114.9" y="100.1">153</text>
<text x="59" y="102.6">156</text>
<text x="59" y="105.2">158</text>
<text x="59" y="107.7">160</text>
<text x="114.9" y="102.6">155</text>
<text x="114.9" y="105.2">157</text>
<text x="114.9" y="107.7">159</text>
<text x="59" y="110.2">162</text>
<text x="59" y="112.8">164</text>
<text x="114.9" y="110.2">161</text>
<text x="114.9" y="112.8">163</text>
<text x="59" y="115.3">166</text>
<text x="59" y="117.9">168</text>
<text x="114.9" y="115.3">165</text>
<text x="114.9" y="117.9">167</text>
<text x="59" y="120.4">170</text>
<text x="59" y="122.9">172</text>
<text x="59" y="125.5">174</text>
<text x="114.9" y="120.4">169</text>
<text x="114.9" y="122.9">171</text>
<text x="114.9" y="125.5">173</text>
<text x="59" y="128">176</text>
<text x="59" y="130.6">178</text>
<text x="114.9" y="128">175</text>
<text x="114.9" y="130.6">177</text>
<text x="59" y="133.1">180</text>
<text x="59" y="135.6">182</text>
<text x="114.9" y="133.1">179</text>
<text x="114.9" y="135.6">181</text>
<text x="59" y="138.2">184</text>
<text x="59" y="140.7">186</text>
<text x="59" y="143.3">188</text>
<text x="114.9" y="138.2">183</text>
<text x="114.9" y="140.7">185</text>
<text x="114.9" y="143.3">187</text>
<text x="59" y="145.8">190</text>
<text x="59" y="148.3">192</text>
<text x="114.9" y="145.8">189</text>
<text x="114.9" y="148.3">191</text>
<text x="59" y="150.9">194</text>
<text x="59" y="153.4">196</text>
<text x="59" y="156">198</text>
<text x="114.9" y="150.9">193</text>
<text x="114.9" y="153.4">195</text>
<text x="114.9" y="156">197</text>
<text x="59" y="158.5">200</text>
<text x="114.9" y="158.5">199</text>
</g>
<g font-size="1.8" fill="#725600">
<text x="123.4" y="35.2">USB_OTG_ID</text>
<text x="129.7" y="45.3">PCIE_nRST</text>
<text x="247.8" y="79.6">USB_OTG_5V</text>
<text x="247.8" y="84.7">USB_Out_5V</text>
</g>
<g font-size="1.8" fill="#000084">
<text x="19.5" y="41.5">PCIE_CLK{_N,_P}</text>
<text x="20.6" y="49.1">PCIE_RX{_N,_P}</text>
<text x="20.9" y="56.7">PCIE_TX{_N,_P}</text>
</g>
<g font-size="1.8" fill="#0f0f0f">
<text x="137.2" y="39">USB_D+</text>
<text x="137.2" y="36.5">USB_D-</text>
<text x="167.4" y="41.6">USB_D-</text>
<text x="167.4" y="39">USB_D-</text>
<text x="210.8" y="41.6">USB_D+</text>
<text x="210.8" y="39">USB_D+</text>
<text x="40.6" y="44.1">PCIE_CLK._P</text>
<text x="40.6" y="46.6">PCIE_CLK._N</text>
<text x="40.6" y="51.7">PCIE_RX._P</text>
<text x="40.6" y="54.3">PCIE_RX._N</text>
<text x="40.6" y="59.3">PCIE_TX._P</text>
<text x="210.8" y="56.8">USB_D-</text>
<text x="210.8" y="59.3">USB_D-</text>
<text x="40.6" y="61.9">PCIE_TX._N</text>
<text x="210.8" y="61.9">USB_D+</text>
<text x="210.8" y="64.4">USB_D+</text>
<text x="217.2" y="106.3">USB_D+</text>
<text x="217.2" y="103.8">USB_D-</text>
<text x="217.2" y="111.4">USB_D-</text>
<text x="217.2" y="114">USB_D+</text>
</g>
<g font-size="1.4" fill="#a90000">
<text x="177.2" y="39.1">4</text>
<text x="177.2" y="41.7">5</text>
<text x="207.7" y="39.1">1</text>
<text x="207.7" y="41.7">2</text>
<text x="207.7" y="49.3">3</text>
<text x="207.7" y="51.8">8</text>
<text x="207.7" y="56.9">6</text>
<text x="207.7" y="59.4">7</text>
<text x="207.2" y="64.5">10</text>
<text x="207.7" y="62">9</text>
<text x="201.7" y="97.7" transform="rotate(-90 201.7 97.7)">A9_B4</text>
<text x="204.2" y="97.7" transform="rotate(-90 204.2 97.7)">A4_B9</text>
<text x="211" y="103.9">A7</text>
<text x="211" y="106.4">A6</text>
<text x="211" y="111.5">B7</text>
<text x="211" y="114">B6</text>
<text x="211" y="119.1">A5</text>
<text x="211" y="121.7">A8</text>
<text x="211" y="126.7">B5</text>
<text x="211" y="129.3">B8</text>
<text x="195.3" y="142.6" transform="rotate(-90 195.3 142.6)">A12_B1</text>
<text x="200.4" y="141.3" transform="rotate(-90 200.4 141.3)">SH1</text>
<text x="202.9" y="141.3" transform="rotate(-90 202.9 141.3)">SH2</text>
<text x="205.5" y="141.3" transform="rotate(-90 205.5 141.3)">SH3</text>
<text x="208" y="141.3" transform="rotate(-90 208 141.3)">SH4</text>
</g>
<g font-size="1.4" fill="#006464">
<text x="196.7" y="57.9">Through_5</text>
<text x="196.7" y="60.4">Through_4</text>
<text x="196.7" y="63">Through_2</text>
<text x="196.7" y="65.5">Through_1</text>
<text x="202.7" y="103" transform="rotate(-90 202.7 103)">VBUS</text>
<text x="205.2" y="103" transform="rotate(-90 205.2 103)">VBUS</text>
<text x="205.2" y="104.9">DN1</text>
<text x="205.3" y="107.4">DP1</text>
<text x="205.2" y="112.5">DN2</text>
<text x="205.3" y="115">DP2</text>
<text x="204.3" y="122.7">SBU1</text>
<text x="205.3" y="120.1">CC1</text>
<text x="204.3" y="130.3">SBU2</text>
<text x="205.3" y="127.7">CC2</text>
<text x="196.3" y="136.1" transform="rotate(-90 196.3 136.1)">GND</text>
<text x="198.9" y="136.1" transform="rotate(-90 198.9 136.1)">GND</text>
<text x="201.4" y="136.1" transform="rotate(-90 201.4 136.1)">SHIELD</text>
<text x="203.9" y="136.1" transform="rotate(-90 203.9 136.1)">SHIELD</text>
<text x="206.5" y="136.1" transform="rotate(-90 206.5 136.1)">SHIELD</text>
<text x="209" y="136.1" transform="rotate(-90 209 136.1)">SHIELD</text>
</g>
<text font-size="1.4" fill="#009600" x="197.9" y="142.6" transform="rotate(-90 197.9 142.6)">A1_B12</text>
</svg>
